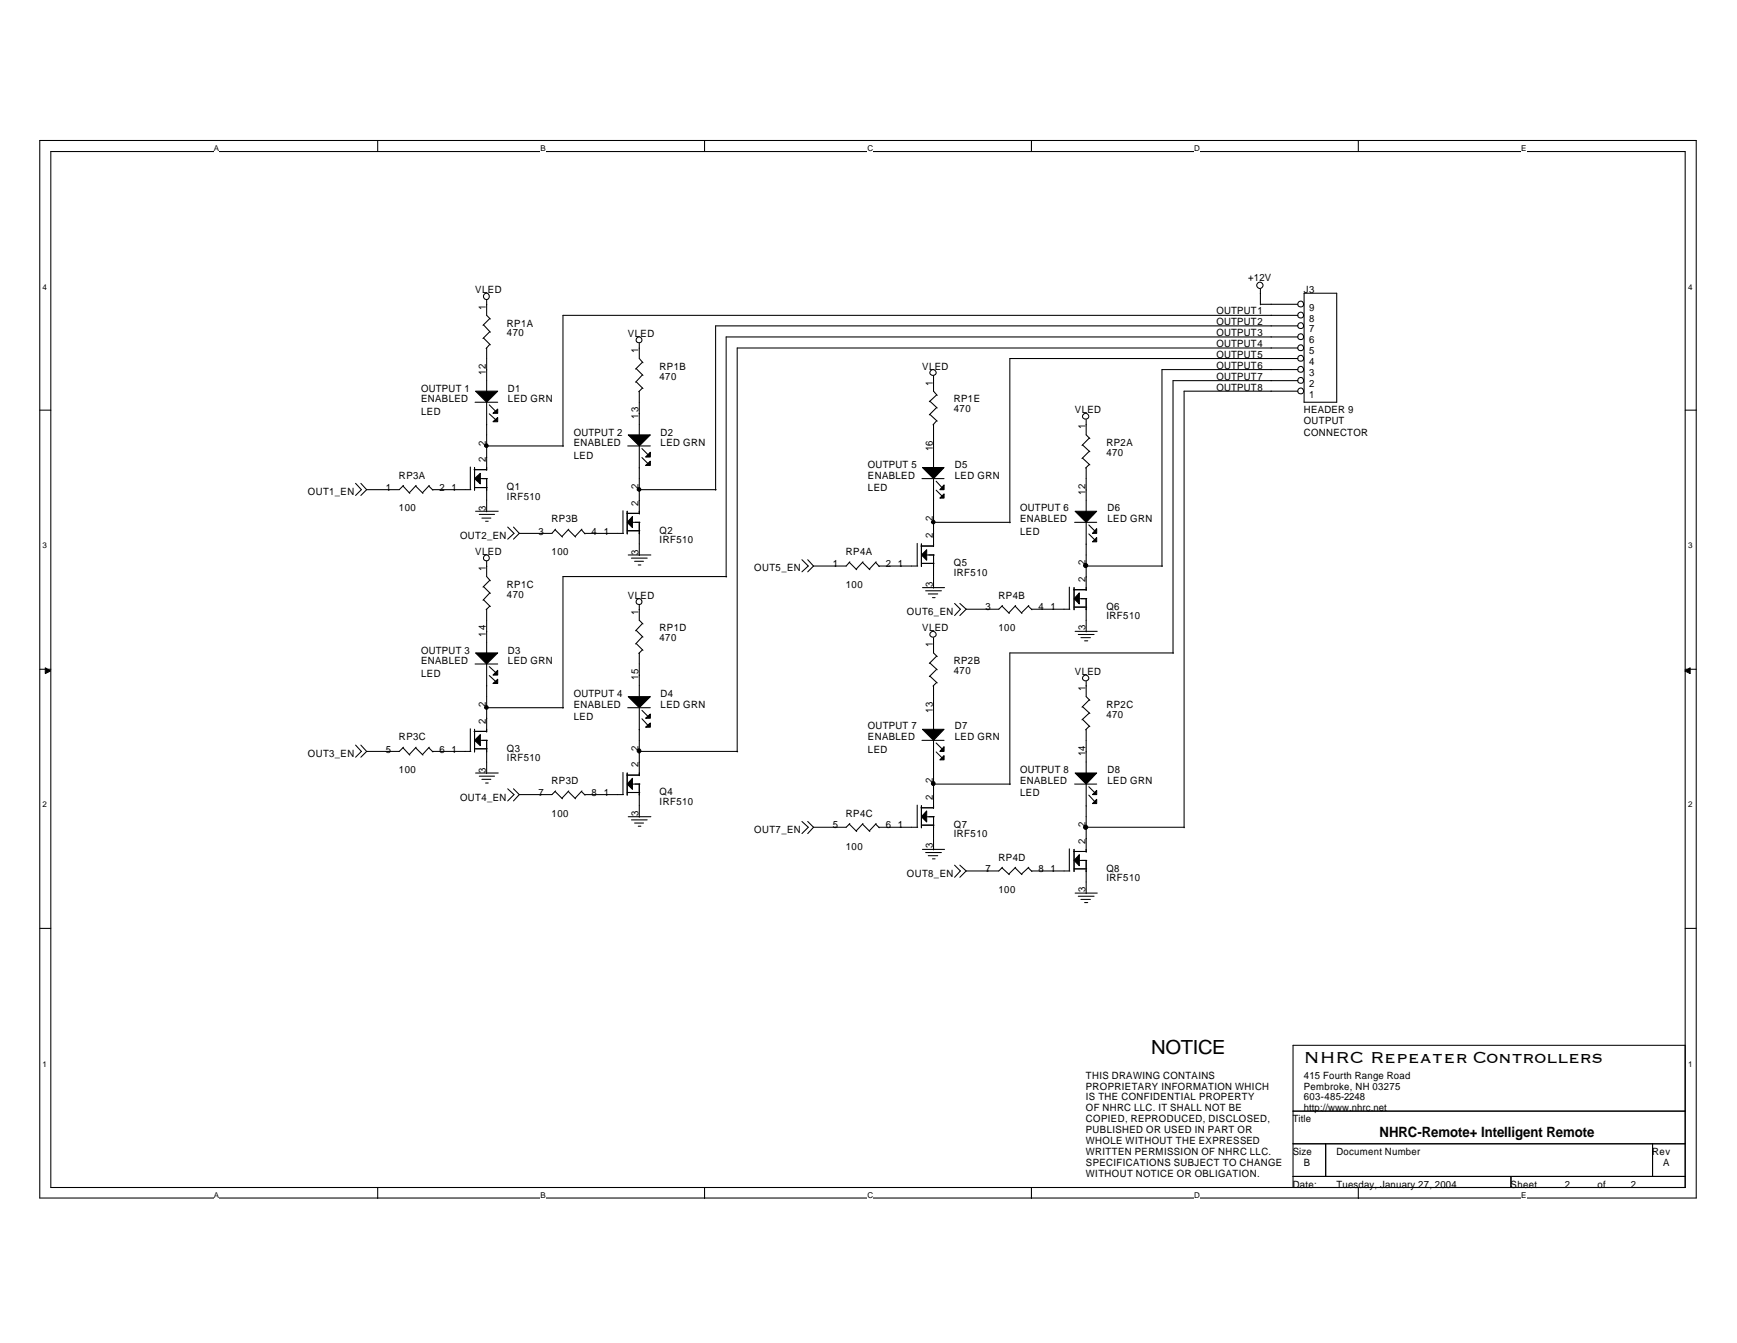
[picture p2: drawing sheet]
<svg xmlns="http://www.w3.org/2000/svg" width="279mm" height="216mm" viewBox="0 0 279 216" stroke-linecap="round" stroke-linejoin="round" font-family="sans-serif">
<path d="M6.4 22.6h266.4v170h-266.4zM8.2 24.4h262.9v166.5h-262.9z" fill="none" stroke="#000" stroke-width=".17"/>
<g fill="#fff">
<path d="M34.4 23.1h.7v1.5h-.7z"/>
<path d="M34.4 191.4h.7v1.5h-.7z"/>
</g>
<path d="M60.8 22.6v1.8M60.8 190.9v1.8" fill="none" stroke="#000" stroke-width=".17"/>
<g fill="#fff">
<path d="M87 23.1h.8v1.5h-.8z"/>
<path d="M87 191.4h.8v1.5h-.8z"/>
</g>
<path d="M113.3 22.6v1.8M113.3 190.9v1.8" fill="none" stroke="#000" stroke-width=".17"/>
<g fill="#fff">
<path d="M139.5 23.1h1v1.5h-1z"/>
<path d="M139.5 191.4h1v1.5h-1z"/>
</g>
<path d="M165.9 22.6v1.8M165.9 190.9v1.8" fill="none" stroke="#000" stroke-width=".17"/>
<g fill="#fff">
<path d="M192.1 23.1h.9v1.5h-.9z"/>
<path d="M192.1 191.4h.9v1.5h-.9z"/>
</g>
<path d="M218.5 22.6v1.8M218.5 190.9v1.8" fill="none" stroke="#000" stroke-width=".17"/>
<g fill="#fff">
<path d="M244.7 23.1h.8v1.5h-.8z"/>
<path d="M244.7 191.4h.8v1.5h-.8z"/>
<path d="M6.9 45.4h.6v1.4h-.6z"/>
<path d="M271.5 45.4h.7v1.4h-.7z"/>
<path d="M6.9 87h.6v1.4h-.6z"/>
<path d="M271.5 87h.7v1.4h-.7z"/>
</g>
<path d="M6.4 65.9h1.8M271.1 65.9h1.7" fill="none" stroke="#000" stroke-width=".17"/>
<g fill="#fff">
<path d="M6.9 128.6h.6v1.4h-.6z"/>
<path d="M271.5 128.6h.7v1.4h-.7z"/>
</g>
<path d="M6.4 107.6h1.8M271.1 107.6h1.7" fill="none" stroke="#000" stroke-width=".17"/>
<g fill="#000" stroke="#000" stroke-width=".16">
<path d="M7.3 107.4l.8 .5-.8 .4z" fill-rule="evenodd"/>
<path d="M271 107.9l.9-.5v.9z" fill-rule="evenodd"/>
</g>
<g fill="#fff">
<path d="M6.9 170.3h.6v1.4h-.6z"/>
<path d="M271.5 170.3h.7v1.4h-.7z"/>
</g>
<g fill="none" stroke="#000" stroke-width=".17">
<path d="M77.8 52.2l1.1 1.2M77.8 54.3l1.1 1.1M78.3 48.2v2.5l.6 .6M78.3 55.9v7.1M78.8 51.2l-1.1 1.1M78.8 53.3l-1.1 1.1M78.8 55.4l-.6 .6M102.3 59.2l1.1 1.1M102.8 55.2v2.4l.6 .7M103.3 58.2l-1.1 1.1M202.7 46.5v2.5M202.7 48.9h6"/>
<path d="M208.7 59.4h-21.8v31.7M208.7 57.6h-46.3v26.5M208.7 55.9h-90.1v65M208.7 54.2h-91.9v38.6M208.7 52.4h-93.6v26.4M208.7 50.7h-118.1v21.1M209.8 47.1h5.2v17.6h-5.2zM57.2 77.7l.9 1-.9 1M58 77.7l1 1M59 78.7l-1 1M64.8 78.1l1.1 1.2M64.9 78l-.7 .7h-5.2"/>
<path d="M66.8 78.1l1.2 1.2M66.9 78l-1.1 1.2M69 78.1l.6 .7M69 78l-1.1 1.2M69.6 78.7h6.1M75.7 75.1v3.6M76.2 75.5h2.1M76.3 75.2v3.6M76.3 78.4h2.1M76.4 64.7h3.7M77.3 76.9h1.1M78.3 64.7v10.9"/>
<path d="M78.3 76.9v5.4M78.3 71.7h12.3M78.7 65.1l1 1M78.7 66.5l1 1M101 71.7h3.6M102.3 61.4l1.1 1.1M102.8 62.9v7.1M102.8 71.7v10.9M102.8 78.7h12.4M103.3 72.1l.9 .9M103.3 73.6l.9 .9M103.3 60.3l-1.1 1.1"/>
<path d="M103.3 62.4l-.6 .6M148.3 76.9h3.6M149.6 64.5l1.2 1.1M149.6 66.6l1.2 1.1M150.2 60.4v2.5l.6 .7M150.2 68.2v7M150.2 76.9v11M150.6 77.4l.9 1M150.6 78.8l.9 .9M150.7 63.5l-1.2 1.1M150.7 65.5l-1.2 1.2M150.7 67.6l-.6 .7"/>
<path d="M174.1 71.5l1.2 1.1M174.1 73.6l1.2 1.1M174.7 67.5v2.4l.6 .6M174.7 75.2v7.1M175.2 70.4l-1.2 1.2M175.2 72.5l-1.2 1.2M175.2 74.7l-.6 .5M208.7 62.9h-18.2v70.2M208.7 61.2h-20v43.9M76.5 82.2h3.6M77.1 82.7h2.4M77.5 83.3h1.5"/>
<path d="M77.8 94.3l1.1 1.1M77.8 96.4l1.1 1.1M78.1 83.8h.4M78.3 90.2v2.5l.6 .7M78.3 97.9v7.2M78.8 93.3l-1.1 1.1M78.8 95.3l-1.1 1.2M78.8 97.4l-.6 .6M81.7 84.7l1 1-1 1M82.6 84.7l.9 1M83.5 85.7l-.9 1M89.3 85.2l1.2 1.1"/>
<path d="M89.4 85.1l-.6 .6h-5.3M91.4 85.2l1.2 1.1M91.5 85.1l-1.1 1.2M93.5 85.2l.6 .6M93.6 85.1l-1.1 1.2M94 85.7h6.3M100.2 82.1v3.6M100.8 82.5h2M100.9 82.2v3.6M100.9 85.3h2M101.1 89.2h3.6M101.6 89.7h2.5"/>
<path d="M101.7 84h1.2M102.1 90.2h1.4M102.7 90.8h.4M102.8 84v5.3M102.8 97.3v2.4l.6 .6M116.9 92.7h-26.3v21.2M129 90l1 1-1 .9M129.9 90l1 1M130.9 91l-1 .9M136.6 90.4l1.2 1.2M136.7 90.3l-.6 .7h-5.2M138.7 90.4l1.2 1.2"/>
<path d="M138.8 90.3l-1.1 1.2M140.8 90.4l.6 .7M140.9 90.3l-1.1 1.2M141.4 91h6.2M147.5 87.4v3.6M148.1 87.8h2.1M148.2 87.4v3.7M148.2 90.6h2M148.4 94.5h3.5M148.9 95h2.5M149.1 89.2h1.1M149.3 95.5h1.5"/>
<path d="M150 96.1h.4M150.2 89.2v5.4M150.2 84h12.3M153.5 97l1 .9-1 1.1M154.4 97l1 .9M155.4 97.9l-1 1.1M161.2 97.4l1.2 1.2M161.3 97.3l-.6 .6h-5.3M163.3 97.4l1.1 1.2M163.4 97.3l-1.1 1.2M165.4 97.4l.6 .6M165.5 97.3l-1.2 1.2"/>
<path d="M165.9 97.9h6.2M172 94.4v3.5M172.7 94.8h2M172.8 94.5v3.5M172.8 97.6h2M172.9 84h3.5M173.6 96.2h1.2M174.7 84v10.9M174.7 96.2v5.4M174.7 91h12.3M175.1 84.4l1 .9M175.1 85.8l1 1"/>
<path d="M57.2 119.8l.9 1-.9 .9M58 119.8l1 1M75.7 117.2v3.6M76.2 117.6h2.1M76.3 117.2v3.7M76.4 106.7h3.7M77.3 119h1.1M78.3 106.7v11M78.3 119v5.4M78.3 113.8h12.3M78.7 107.2l1 .9M78.7 108.6l1 .9"/>
<path d="M101 113.8h3.6M102.3 101.3l1.1 1.1M102.3 103.4l1.1 1.1M102.8 105v7.1M102.8 113.8v10.9M103.3 114.2l.9 .9M103.3 115.5l.9 1.1M103.3 100.2l-1.1 1.2M103.3 102.3l-1.1 1.2M103.3 104.5l-.6 .6M148.3 119h3.6M149.6 106.6l1.2 1.1"/>
<path d="M149.6 108.7l1.2 1.1M150.2 102.5v2.5l.6 .6M150.2 110.2v7.1M150.2 119v10.9M150.6 119.4l.9 1M150.7 105.5l-1.2 1.2M150.7 107.6l-1.2 1.2M150.7 109.7l-.6 .6M172.9 101.5h3.6M173.4 102h2.6M173.9 102.5h1.5M174.1 113.6l1.2 1.1"/>
<path d="M174.1 115.6l1.2 1.2M174.5 103h.5M174.7 109.5v2.5l.6 .6M174.7 117.2v7.2M175.2 112.5l-1.2 1.2M175.2 114.6l-1.2 1.1M175.2 116.7l-.6 .6M188.8 105h-26.4v21.1M59 120.8l-1 .9M64.8 120.2l1.1 1.2M64.9 120.1l-.7 .7h-5.2M66.8 120.2l1.2 1.2"/>
<path d="M66.9 120.1l-1.1 1.2M69 120.2l.6 .7M69 120.1l-1.1 1.2M69.6 120.8h6.1M76.3 120.4h2.1M76.5 124.3h3.6M77.1 124.8h2.4M77.5 125.3h1.5M78.1 125.9h.4M81.7 126.8l1 .9-1 1.1M82.6 126.8l.9 .9M83.5 127.7l-.9 1.1"/>
<path d="M89.3 127.2l1.2 1.2M89.4 127.1l-.6 .6h-5.3M91.4 127.2l1.2 1.2M91.5 127.1l-1.1 1.2M93.5 127.2l.6 .6M93.6 127.1l-1.1 1.2M94 127.7h6.3M100.2 124.2v3.5M100.8 124.6h2M100.9 124.3v3.5M100.9 127.4h2M101.1 131.3h3.6"/>
<path d="M101.6 131.8h2.5M101.7 126h1.2M102.1 132.3h1.4M102.7 132.8h.4M102.8 126v5.4M102.8 120.8h15.9M129 132.1l1 .9-1 1M129.9 132.1l1 .9M130.9 133l-1 1M136.6 132.5l1.2 1.2M136.7 132.4l-.6 .6h-5.2M138.7 132.5l1.2 1.2"/>
<path d="M138.8 132.4l-1.1 1.2M140.8 132.5l.6 .6M140.9 132.4l-1.1 1.2M141.4 133h6.2M147.5 129.4v3.6M148.1 129.9h2.1M148.2 129.5v3.6M148.2 132.7h2M148.4 136.5h3.5M148.9 137.1h2.5M149.1 131.3h1.1M149.3 137.6h1.5"/>
<path d="M150 138.1h.4M150.2 131.3v5.3M150.2 126h12.3M150.6 120.9l.9 .9M153.5 139.1l1 .9-1 1M154.4 139.1l1 .9M161.2 139.5l1.2 1.1M161.3 139.4l-.6 .6h-5.3M163.3 139.5l1.1 1.1M163.4 139.4l-1.1 1.1M165.4 139.5l.6 .6M165.5 139.4l-1.2 1.1"/>
<path d="M172 136.5v3.5M172.7 136.9h2M172.8 136.5v3.6M172.8 139.7h2M172.9 126h3.5M173.6 138.3h1.2M174.7 126v11M174.7 138.3v5.4M174.7 133h15.8M175.1 126.5l1 .9M175.1 127.8l1 1M6.4 149.2h1.8"/>
<path d="M155.4 140l-1 1M165.9 140h6.2M172.9 143.6h3.6M173.4 144.1h2.6M173.9 144.6h1.5M174.5 145.1h.5M271.1 149.2h1.7M208 168h63.1v22.9h-63.1zM208 178.6h63.1M208 183.9h63.1M208 189.1h63.1M213.2 183.9v5.2"/>
<path d="M243 189.1v1.8M265.8 183.9v5.2"/>
<circle cx="78.2" cy="47.6" r=".49"/>
<circle cx="102.8" cy="54.6" r=".47"/>
<circle cx="150.1" cy="59.9" r=".48"/>
<circle cx="202.7" cy="45.9" r=".5"/>
<circle cx="209.2" cy="48.9" r=".47"/>
<circle cx="209.2" cy="52.4" r=".47"/>
<circle cx="209.2" cy="57.6" r=".47"/>
<circle cx="209.2" cy="59.4" r=".47"/>
<circle cx="209.2" cy="50.7" r=".47"/>
<circle cx="209.2" cy="54.1" r=".47"/>
<circle cx="209.2" cy="55.9" r=".47"/>
<circle cx="174.7" cy="66.9" r=".48"/>
<circle cx="209.2" cy="61.2" r=".47"/>
<circle cx="209.2" cy="62.9" r=".47"/>
<circle cx="78.2" cy="89.7" r=".47"/>
<circle cx="102.8" cy="96.7" r=".47"/>
<circle cx="150.1" cy="102" r=".48"/>
<circle cx="174.7" cy="109" r=".48"/>
</g>
<g fill="#000" stroke="#000" stroke-width=".17">
<path d="M76.3 76.9l1-.8v1.7z" fill-rule="evenodd"/>
<path d="M76.5 62.9h3.6l-1.8 1.8z" fill-rule="evenodd"/>
<path d="M79.3 66.4l.8-.6v.6z" fill-rule="evenodd"/>
<path d="M79.3 67.8l.8-.7v.7z" fill-rule="evenodd"/>
<path d="M101.1 69.9h3.5l-1.8 1.8z" fill-rule="evenodd"/>
<path d="M104.6 72.7v.8h-.8z" fill-rule="evenodd"/>
<path d="M103.8 74.8l.8-.7v.7z" fill-rule="evenodd"/>
<path d="M148.4 75.2h3.5l-1.7 1.7z" fill-rule="evenodd"/>
<path d="M151.9 78v.7h-.7z" fill-rule="evenodd"/>
<path d="M101.7 83v1.8l-.8-.8z" fill-rule="evenodd"/>
<path d="M148.2 89.2l.9-.8v1.7z" fill-rule="evenodd"/>
<path d="M151.2 80.1l.7-.7v.7z" fill-rule="evenodd"/>
<path d="M173.6 95.3v1.8l-.8-.9z" fill-rule="evenodd"/>
<path d="M172.9 82.2h3.5l-1.7 1.8z" fill-rule="evenodd"/>
<path d="M176.4 85v.7h-.7z" fill-rule="evenodd"/>
<path d="M175.7 87.1l.7-.7v.7z" fill-rule="evenodd"/>
<path d="M77.3 118.1v1.8l-1-.9z" fill-rule="evenodd"/>
<path d="M76.5 105h3.6l-1.8 1.7z" fill-rule="evenodd"/>
<path d="M80.1 107.8v.7h-.8z" fill-rule="evenodd"/>
<path d="M79.3 109.9l.8-.7v.7z" fill-rule="evenodd"/>
<path d="M101.1 112h3.5l-1.8 1.8z" fill-rule="evenodd"/>
<path d="M103.8 115.5l.8-.7v.7z" fill-rule="evenodd"/>
<path d="M103.8 116.9l.8-.7v.7z" fill-rule="evenodd"/>
<path d="M148.4 117.2h3.5l-1.7 1.8z" fill-rule="evenodd"/>
<path d="M101.7 125.1v1.8l-.8-.9z" fill-rule="evenodd"/>
<path d="M149.1 130.4v1.7l-.9-.8z" fill-rule="evenodd"/>
<path d="M151.9 120v.8h-.7z" fill-rule="evenodd"/>
<path d="M151.2 122.2l.7-.7v.7z" fill-rule="evenodd"/>
<path d="M173.6 137.4v1.8l-.8-.9z" fill-rule="evenodd"/>
<path d="M172.9 124.3h3.5l-1.7 1.7z" fill-rule="evenodd"/>
<path d="M175.7 127.7l.7-.6v.6z" fill-rule="evenodd"/>
<path d="M175.7 129.2l.7-.7v.7z" fill-rule="evenodd"/>
<circle cx="78.2" cy="71.6" r=".29"/>
<circle cx="102.8" cy="78.7" r=".29"/>
<circle cx="150.1" cy="83.9" r=".29"/>
<circle cx="174.6" cy="90.9" r=".33"/>
<circle cx="78.2" cy="113.7" r=".29"/>
<circle cx="102.8" cy="120.7" r=".31"/>
<circle cx="150.1" cy="126" r=".31"/>
<circle cx="174.6" cy="133" r=".33"/>
</g>
<text font-size="3.3" x="209.7" y="170.9">NHRC Repeater Controllers</text>
<text font-size="3.1" x="185.2" y="169.5">NOTICE</text>
<text font-size="2.3" x="221.9" y="182.7">NHRC-Remote+ Intelligent Remote</text>
<g font-size="1.6">
<text x="76.5" y="47.2">VLED</text>
<text x="200.7" y="45.1">+12V</text>
<text x="209.7" y="47.2">J3</text>
<text x="78.1" y="49.8" transform="rotate(-90 78.1 49.8)">1</text>
<text x="81.5" y="52.5">RP1A</text>
<text x="195.7" y="52.2">OUTPUT2</text>
<text x="195.7" y="50.5">OUTPUT1</text>
<text x="210.6" y="53.4">7</text>
<text x="210.6" y="51.7">8</text>
<text x="210.6" y="50">9</text>
<text x="81.5" y="54">470</text>
<text x="101" y="54.2">VLED</text>
<text x="102.7" y="56.7" transform="rotate(-90 102.7 56.7)">1</text>
<text x="106.1" y="59.4">RP1B</text>
<text x="148.3" y="59.4">VLED</text>
<text x="195.7" y="57.6">OUTPUT5</text>
<text x="195.7" y="59.3">OUTPUT6</text>
<text x="195.7" y="54">OUTPUT3</text>
<text x="195.7" y="55.8">OUTPUT4</text>
<text x="210.6" y="58.7">4</text>
<text x="210.6" y="57">5</text>
<text x="210.6" y="55.2">6</text>
<text x="67.7" y="64.7">ENABLED</text>
<text x="67.7" y="63">OUTPUT 1</text>
<text x="78.1" y="60.3" transform="rotate(-90 78.1 60.3)">12</text>
<text x="81.7" y="63">D1</text>
<text x="81.7" y="64.7">LED GRN</text>
<text x="106.1" y="61">470</text>
<text x="150" y="62" transform="rotate(-90 150 62)">1</text>
<text x="153.4" y="64.7">RP1E</text>
<text x="195.7" y="61">OUTPUT7</text>
<text x="195.7" y="62.8">OUTPUT8</text>
<text x="210.6" y="63.9">1</text>
<text x="210.6" y="62.2">2</text>
<text x="210.6" y="60.5">3</text>
<text x="67.7" y="66.7">LED</text>
<text x="78.1" y="71.6" transform="rotate(-90 78.1 71.6)">2</text>
<text x="92.3" y="71.7">ENABLED</text>
<text x="92.3" y="70">OUTPUT 2</text>
<text x="102.7" y="67.3" transform="rotate(-90 102.7 67.3)">13</text>
<text x="106.3" y="70">D2</text>
<text x="106.3" y="71.7">LED GRN</text>
<text x="153.4" y="66.3">470</text>
<text x="172.9" y="66.5">VLED</text>
<text x="174.6" y="69" transform="rotate(-90 174.6 69)">1</text>
<text x="178" y="71.7">RP2A</text>
<text x="209.7" y="70">CONNECTOR</text>
<text x="209.7" y="66.5">HEADER 9</text>
<text x="209.7" y="68.2">OUTPUT</text>
<text x="64.2" y="77">RP3A</text>
<text x="78.1" y="74.3" transform="rotate(-90 78.1 74.3)">2</text>
<text x="92.3" y="73.7">LED</text>
<text x="139.6" y="75.3">OUTPUT 5</text>
<text x="139.6" y="77">ENABLED</text>
<text x="150" y="72.6" transform="rotate(-90 150 72.6)">16</text>
<text x="153.6" y="75.3">D5</text>
<text x="153.6" y="77">LED GRN</text>
<text x="178" y="73.3">470</text>
<text x="49.5" y="79.6">OUT1_EN</text>
<text x="62.1" y="78.9">1</text>
<text x="64.2" y="82.2">100</text>
<text x="70.7" y="78.9">2</text>
<text x="72.6" y="78.9">1</text>
<text x="78.1" y="82.1" transform="rotate(-90 78.1 82.1)">3</text>
<text x="81.5" y="78.7">Q1</text>
<text x="81.5" y="80.3">IRF510</text>
<text x="88.7" y="84">RP3B</text>
<text x="102.7" y="81.3" transform="rotate(-90 102.7 81.3)">2</text>
<text x="102.7" y="78.6" transform="rotate(-90 102.7 78.6)">2</text>
<text x="139.6" y="79">LED</text>
<text x="150" y="83.8" transform="rotate(-90 150 83.8)">2</text>
<text x="164.1" y="82.2">OUTPUT 6</text>
<text x="164.1" y="84">ENABLED</text>
<text x="174.6" y="79.5" transform="rotate(-90 174.6 79.5)">12</text>
<text x="178.1" y="82.2">D6</text>
<text x="178.1" y="84">LED GRN</text>
<text x="74" y="86.6">OUT2_EN</text>
<text x="76.5" y="89.2">VLED</text>
<text x="86.6" y="85.9">3</text>
<text x="88.7" y="89.2">100</text>
<text x="95.2" y="85.9">4</text>
<text x="97.1" y="85.9">1</text>
<text x="102.7" y="89.2" transform="rotate(-90 102.7 89.2)">3</text>
<text x="106.1" y="85.8">Q2</text>
<text x="106.1" y="87.3">IRF510</text>
<text x="136.1" y="89.2">RP4A</text>
<text x="150" y="86.5" transform="rotate(-90 150 86.5)">2</text>
<text x="164.1" y="86">LED</text>
<text x="78.1" y="91.8" transform="rotate(-90 78.1 91.8)">1</text>
<text x="81.5" y="94.5">RP1C</text>
<text x="121.3" y="91.9">OUT5_EN</text>
<text x="133.9" y="91.2">1</text>
<text x="136.1" y="94.5">100</text>
<text x="142.5" y="91.2">2</text>
<text x="144.4" y="91.2">1</text>
<text x="150" y="94.4" transform="rotate(-90 150 94.4)">3</text>
<text x="153.4" y="91">Q5</text>
<text x="153.4" y="92.6">IRF510</text>
<text x="174.6" y="93.6" transform="rotate(-90 174.6 93.6)">2</text>
<text x="174.6" y="90.8" transform="rotate(-90 174.6 90.8)">2</text>
<text x="81.5" y="96.1">470</text>
<text x="101" y="96.3">VLED</text>
<text x="102.7" y="98.8" transform="rotate(-90 102.7 98.8)">1</text>
<text x="106.1" y="101.5">RP1D</text>
<text x="145.9" y="98.9">OUT6_EN</text>
<text x="148.3" y="101.5">VLED</text>
<text x="158.5" y="98.1">3</text>
<text x="160.6" y="96.3">RP4B</text>
<text x="160.6" y="101.5">100</text>
<text x="167" y="98.1">4</text>
<text x="169" y="98.1">1</text>
<text x="174.6" y="101.3" transform="rotate(-90 174.6 101.3)">3</text>
<text x="178" y="98">Q6</text>
<text x="178" y="99.6">IRF510</text>
<text x="67.7" y="106.8">ENABLED</text>
<text x="67.7" y="105.1">OUTPUT 3</text>
<text x="78.1" y="102.4" transform="rotate(-90 78.1 102.4)">14</text>
<text x="81.7" y="105.1">D3</text>
<text x="81.7" y="106.8">LED GRN</text>
<text x="106.1" y="103.1">470</text>
<text x="150" y="104.1" transform="rotate(-90 150 104.1)">1</text>
<text x="153.4" y="106.8">RP2B</text>
<text x="67.7" y="108.8">LED</text>
<text x="78.1" y="113.6" transform="rotate(-90 78.1 113.6)">2</text>
<text x="92.3" y="113.8">ENABLED</text>
<text x="92.3" y="112">OUTPUT 4</text>
<text x="102.7" y="109.3" transform="rotate(-90 102.7 109.3)">15</text>
<text x="106.3" y="112">D4</text>
<text x="106.3" y="113.8">LED GRN</text>
<text x="153.4" y="108.4">470</text>
<text x="172.9" y="108.5">VLED</text>
<text x="174.6" y="111.1" transform="rotate(-90 174.6 111.1)">1</text>
<text x="178" y="113.8">RP2C</text>
<text x="64.2" y="119">RP3C</text>
<text x="78.1" y="116.3" transform="rotate(-90 78.1 116.3)">2</text>
<text x="92.3" y="115.8">LED</text>
<text x="139.6" y="117.3">OUTPUT 7</text>
<text x="139.6" y="119">ENABLED</text>
<text x="150" y="114.6" transform="rotate(-90 150 114.6)">13</text>
<text x="153.6" y="117.3">D7</text>
<text x="153.6" y="119">LED GRN</text>
<text x="178" y="115.4">470</text>
<text x="49.5" y="121.7">OUT3_EN</text>
<text x="62.1" y="121">5</text>
<text x="64.2" y="124.3">100</text>
<text x="70.7" y="121">6</text>
<text x="72.6" y="121">1</text>
<text x="78.1" y="124.2" transform="rotate(-90 78.1 124.2)">3</text>
<text x="81.5" y="120.8">Q3</text>
<text x="81.5" y="122.3">IRF510</text>
<text x="102.7" y="123.4" transform="rotate(-90 102.7 123.4)">2</text>
<text x="102.7" y="120.6" transform="rotate(-90 102.7 120.6)">2</text>
<text x="139.6" y="121.1">LED</text>
<text x="150" y="125.9" transform="rotate(-90 150 125.9)">2</text>
<text x="164.1" y="124.3">OUTPUT 8</text>
<text x="174.6" y="121.6" transform="rotate(-90 174.6 121.6)">14</text>
<text x="178.1" y="124.3">D8</text>
<text x="74" y="128.7">OUT4_EN</text>
<text x="86.6" y="127.9">7</text>
<text x="88.7" y="126.1">RP3D</text>
<text x="88.7" y="131.3">100</text>
<text x="95.2" y="127.9">8</text>
<text x="97.1" y="127.9">1</text>
<text x="102.7" y="131.1" transform="rotate(-90 102.7 131.1)">3</text>
<text x="106.1" y="127.8">Q4</text>
<text x="106.1" y="129.4">IRF510</text>
<text x="136.1" y="131.3">RP4C</text>
<text x="150" y="128.6" transform="rotate(-90 150 128.6)">2</text>
<text x="164.1" y="126.1">ENABLED</text>
<text x="164.1" y="128">LED</text>
<text x="178.1" y="126.1">LED GRN</text>
<text x="121.3" y="133.9">OUT7_EN</text>
<text x="133.9" y="133.2">5</text>
<text x="136.1" y="136.6">100</text>
<text x="142.5" y="133.2">6</text>
<text x="144.4" y="133.2">1</text>
<text x="150" y="136.4" transform="rotate(-90 150 136.4)">3</text>
<text x="153.4" y="133.1">Q7</text>
<text x="153.4" y="134.6">IRF510</text>
<text x="174.6" y="135.6" transform="rotate(-90 174.6 135.6)">2</text>
<text x="174.6" y="132.9" transform="rotate(-90 174.6 132.9)">2</text>
<text x="145.9" y="141">OUT8_EN</text>
<text x="158.5" y="140.2">7</text>
<text x="160.6" y="138.3">RP4D</text>
<text x="160.6" y="143.6">100</text>
<text x="167" y="140.2">8</text>
<text x="169" y="140.2">1</text>
<text x="174.6" y="143.4" transform="rotate(-90 174.6 143.4)">3</text>
<text x="178" y="140.1">Q8</text>
<text x="178" y="141.6">IRF510</text>
<text x="174.7" y="173.4">THIS DRAWING CONTAINS</text>
<text x="209.7" y="173.4">415 Fourth Range Road</text>
<text x="174.7" y="178.6">OF NHRC LLC. IT SHALL NOT BE</text>
<text x="174.7" y="176.9">IS THE CONFIDENTIAL PROPERTY</text>
<text x="174.7" y="175.2">PROPRIETARY INFORMATION WHICH</text>
<text x="209.7" y="175.2">Pembroke, NH 03275</text>
<text x="209.7" y="176.9">603-485-2248</text>
<text x="209.7" y="178.6">http://www.nhrc.net</text>
<text x="174.7" y="185.7">WRITTEN PERMISSION OF NHRC LLC.</text>
<text x="174.7" y="183.9">WHOLE WITHOUT THE EXPRESSED</text>
<text x="174.7" y="182.1">PUBLISHED OR USED IN PART OR</text>
<text x="174.7" y="180.4">COPIED, REPRODUCED, DISCLOSED,</text>
<text x="207.9" y="180.4">Title</text>
<text x="207.9" y="185.7">Size</text>
<text x="215" y="185.7">Document Number</text>
<text x="265.8" y="185.7">Rev</text>
<text x="174.7" y="187.4">SPECIFICATIONS SUBJECT TO CHANGE</text>
<text x="174.7" y="189.1">WITHOUT NOTICE OR OBLIGATION.</text>
<text x="207.9" y="190.9">Date:</text>
<text x="209.7" y="187.4">B</text>
<text x="215" y="190.9">Tuesday, January 27, 2004</text>
<text x="243" y="190.9">Sheet</text>
<text x="251.7" y="190.9">2</text>
<text x="257" y="190.9">of</text>
<text x="262.3" y="190.9">2</text>
<text x="267.5" y="187.4">A</text>
</g>
<g font-size="1.3">
<text x="34.4" y="24.3">A</text>
<text x="87" y="24.3">B</text>
<text x="139.5" y="24.3">C</text>
<text x="192.1" y="24.3">D</text>
<text x="244.7" y="24.3">E</text>
<text x="6.9" y="46.6">4</text>
<text x="271.5" y="46.6">4</text>
<text x="6.9" y="88.1">3</text>
<text x="271.5" y="88.1">3</text>
<text x="6.9" y="129.8">2</text>
<text x="271.5" y="129.8">2</text>
<text x="6.9" y="171.4">1</text>
<text x="271.5" y="171.4">1</text>
<text x="34.4" y="192.6">A</text>
<text x="87" y="192.6">B</text>
<text x="139.5" y="192.6">C</text>
<text x="192.1" y="192.6">D</text>
<text x="244.7" y="192.6">E</text>
</g>
</svg>
